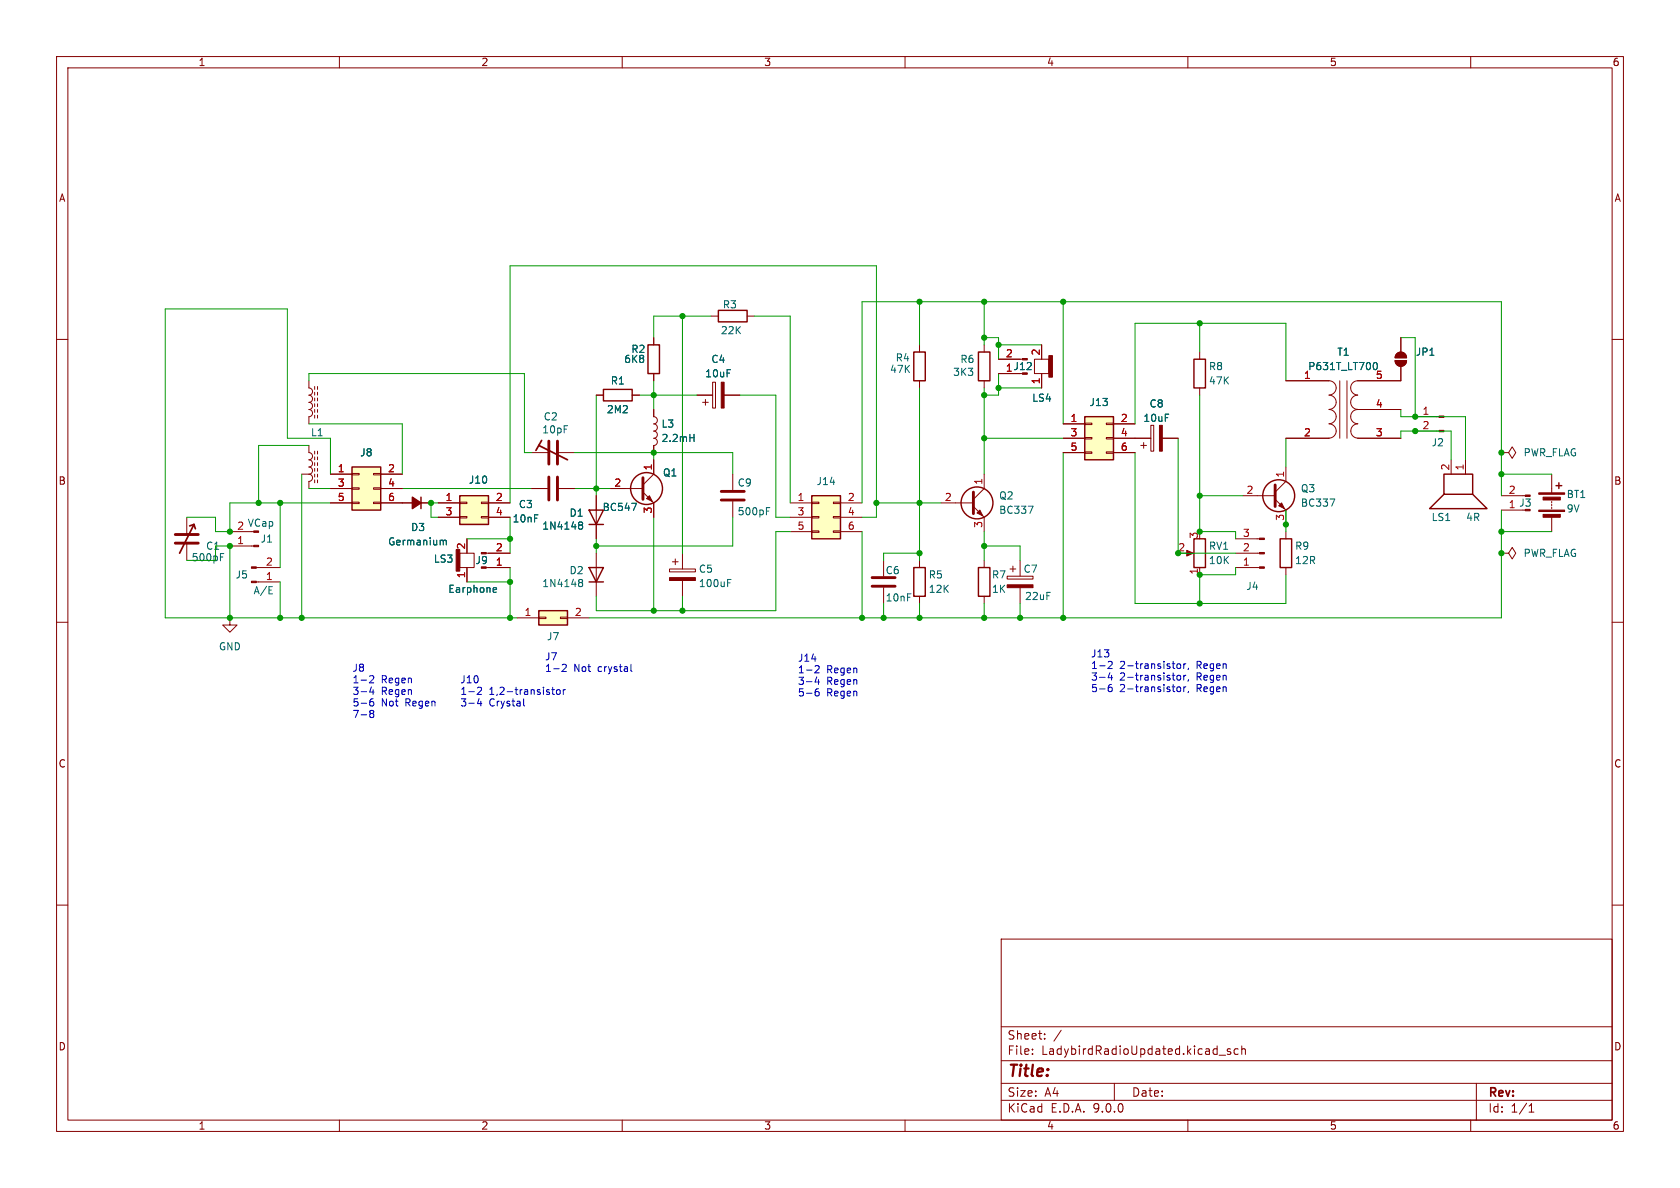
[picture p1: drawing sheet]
<svg xmlns="http://www.w3.org/2000/svg" width="297mm" height="210mm" viewBox="0 0 297 210" stroke-linecap="round" stroke-linejoin="round" font-family="sans-serif">
<g fill="none" stroke="#840000" stroke-width=".18">
<path d="M10 10h277v190h-277zM12 12h273v186h-273zM60 10v2M110 10v2M160 10v2M210 10v2M260 10v2M10 60h2M174 61v1.2M174 67.3v1.3M200.7 77.5h2.8M201.7 78.7h1"/>
<path d="M202.2 78.2v1M203.5 75.2h.5v4.6h-.5zM205.5 77.5h2.8M212.1 62.2v1.3M212.1 68.6v1.3M285 60h2M162.6 99.1v1.2M218.4 97.8h4.3M218.4 95.3h4.3M265.4 80h1.3l.6-1 .7 1-.7 1-.6-1M265.4 80h.1M10 110h2"/>
<path d="M162.6 105.4v1.3M218.4 100.3h4.3M285 110h2M10 160h2M177 166h108v32h-108zM285 160h2M60 198v2M110 198v2M160 198v2M177 194.5h108M177 191.5h108M177 187.5h108"/>
<path d="M177 181.5h108M182.5 186.3v.1M182.5 185.5v.1M184.7 183.6v.1M184.7 182.8v.1M187.6 182.1l-1.3 2M197 191.5v3M210 198v2M215.5 186.5h1.2M217.5 185.5l-.3-.1-.2 .2v.2l.5 .2v.3h-.5M218.9 185.5l-.4-.1-.3 .3v.4l.1 .2h.6M219.5 185.5l.2-.1 .4 .1 .1 .9"/>
<path d="M219.5 184.9v1.5M260 198v2M261 191.5v6.5M270.3 196.6h.9M270.3 195.5l.4-.4v1.5"/>
</g>
<path d="M173 62.2h2v5.1h-2zM211.1 63.5h2v5.1h-2zM161.5 100.3h2.1v5.1h-2.1z" fill="none" stroke="#840000" stroke-width=".25"/>
<g fill="#840000" stroke="#840000" stroke-width=".18">
<path d="M222.7 100.2h.8v.3h-.8z"/>
<path d="M222.7 97.7h.8v.2h-.8z"/>
<path d="M222.7 95.1h.8v.3h-.8z"/>
<path d="M205 75.2h.5v4.6h-.5z"/>
</g>
<path d="M191.8 73.7h5v7.6h-5z" fill="#ffffc2"/>
<g fill="none" stroke="#840000" stroke-width=".25">
<path d="M191.8 73.7h5v7.6h-5zM211.1 95.3h2v5h-2z"/>
<circle cx="172.7" cy="88.9" r="2.82"/>
</g>
<g fill="none" stroke="#840000" stroke-width=".18">
<path d="M188 74.9h3.8M188 77.5h3.8M191.8 74.8h1.2v.3h-1.2zM191.8 77.3h1.2v.3h-1.2zM191.8 79.9h1.2v.2h-1.2zM195.6 74.8h1.2v.3h-1.2zM195.6 77.3h1.2v.3h-1.2zM195.6 79.9h1.2v.2h-1.2zM196.8 74.9h3.9M196.8 77.5h3.9M81.3 97.8h2.5v2.5h-2.5zM82.5 95.3v2.5"/>
<path d="M86 97.8h4.2M166.4 88.9h5.7M172.1 89.5l1.9 1.9v2.6M174 83.8v2.6l-1.9 1.9M188 80h3.8M196.8 80h3.9M209.5 97.8h1.1M82.5 100.3v2.6M86.4 100.3h3.8M212.1 100.3v1.3"/>
</g>
<g fill="#840000" stroke="#840000" stroke-width=".18">
<path d="M209.8 97.3l1.1 .5-1.1 .5z"/>
<path d="M85.1 97.7h.9v.2h-.9z"/>
<path d="M172.7 90.7l.5-.5 .5 1z"/>
<path d="M80.6 97.2h.7v3.8h-.7z"/>
</g>
<path d="M172.1 87v3.8" fill="none" stroke="#840000" stroke-width=".51"/>
<path d="M181.8 89.5h.8l-.5 1.2M87.4 103.9h.3l.1 .3-.6 .1M87.7 104.7h-.3" fill="none" stroke="#006464" stroke-width=".18"/>
<path d="M81.3 87.6h5.1v5.1h-5.1z" fill="#ffffc2"/>
<path d="M81.3 87.6h5.1v5.1h-5.1z" fill="none" stroke="#840000" stroke-width=".25"/>
<g fill="none" stroke="#840000" stroke-width=".18">
<path d="M77.5 88.9h3.8M77.5 91.4h3.8M81.3 88.8h1.2v.2h-1.2zM81.3 91.3h1.2v.3h-1.2zM85.1 88.8h1.3v.2h-1.3zM85.1 91.3h1.3v.3h-1.3zM86.4 88.9h3.8M86.4 91.4h3.8M180.3 99.1v2.8M178.1 101.9h4.5v.5h-4.5zM178.6 100.6h1M179.1 100.1v1"/>
<path d="M180.3 103.9v2.8"/>
</g>
<path d="M178.1 103.4h4.5v.5h-4.5z" fill="#840000" stroke="#840000" stroke-width=".18"/>
<path d="M62.2 82.6h5.1v7.6h-5.1z" fill="#ffffc2"/>
<g fill="none" stroke="#840000" stroke-width=".25">
<path d="M62.2 82.6h5.1v7.6h-5.1zM74.4 87.9v2M255.3 83.8h5v3.6h-5zM255.3 87.4l-2.6 2.5h10.2l-2.6-2.5M275.1 85.9h1M275.6 85.3v1.1M173 100.3h2v5.1h-2z"/>
<circle cx="226.1" cy="87.6" r="2.82"/>
</g>
<g fill="none" stroke="#840000" stroke-width=".18">
<path d="M54.6 67.3v1.3a.64 .64 0 0 1 .7 .6 .64 .64 0 0 1-.7 .7M54.6 69.9a.64 .64 0 0 1 .7 .6 .64 .64 0 0 1-.7 .6 .64 .64 0 0 1 .7 .7 .64 .64 0 0 1-.7 .6 .64 .64 0 0 1 .7 .6 .64 .64 0 0 1-.7 .7v1.2M54.6 78.7v1.3a.64 .64 0 0 1 .7 .6 .64 .64 0 0 1-.7 .7 .64 .64 0 0 1 .7 .6 .64 .64 0 0 1-.7 .7 .64 .64 0 0 1 .7 .6 .64 .64 0 0 1-.7 .6M55.6 68.3v.5M55.6 69.3v.6M55.6 70.4v.5M55.6 71.4v.5M55.6 72.4v.5M55.6 73.4v.5M55.6 79.8v.5M56.1 68.3v.5M56.1 69.3v.6"/>
<path d="M56.1 70.4v.5M56.1 71.4v.5M56.1 72.4v.5M56.1 73.4v.5M56.1 79.8v.5M33 91.4v3.1M33 96v3.1M40.6 96.5h4.3M40.6 94h3.8M53.3 83.8h1.3M54.6 83.8a.64 .64 0 0 1 .7 .7 .64 .64 0 0 1-.7 .6v1.3M55.6 80.8v.5"/>
<path d="M55.6 81.8v.5M55.6 82.8v.5M55.6 83.8v.5M55.6 84.8v.5M56.1 80.8v.5M56.1 81.8v.5M56.1 82.8v.5M56.1 83.8v.5M56.1 84.8v.5M58.4 83.8h3.8M58.4 86.4h3.8M58.4 88.9h3.8"/>
<path d="M62.2 83.7h1.3v.2h-1.3zM62.2 86.2h1.3v.3h-1.3zM62.2 88.8h1.3v.2h-1.3zM66 83.7h1.3v.2h-1.3zM66 86.2h1.3v.3h-1.3zM66 88.8h1.3v.2h-1.3zM67.3 83.8h3.8M67.3 86.4h3.8M67.3 88.9h8.9M174 99.1v1.2M219.7 87.6h5.7M225.4 88.3l1.9 1.9v2.5"/>
<path d="M227.3 82.6v2.5l-1.9 1.9M256.5 81.3v2.5M259.1 81.3v2.5M265.4 97.8h1.3l.6-1 .7 1-.7 1-.6-1M265.4 97.8h.1M265.4 87.6h4.2M265.4 90.2h3.8M274.3 83.8v3.3M274.3 88.6v.3M274.3 89.2v.2M274.3 89.7v.2M274.3 91.4v2.6"/>
<path d="M40.6 109.2v1.3h1.3l-1.3 1.3-1.2-1.3h1.2M40.6 109.2h.1M45.3 102.9h4.2M45.3 100.3h4.2M174 105.4v1.3"/>
</g>
<path d="M72.9 87.9l1.5 1-1.5 1z" fill="#840000" stroke="#840000" stroke-width=".25"/>
<path d="M39 98.5h.4M39 97.9h.6M78.2 95.5l.2 .2M78.4 95.7v.6M78.4 95.7l.1-.2 .3 .1 .1 .7M235.1 88.2h.9l-.6 1.3M47.6 105h.6M47.6 103.7h.6" fill="none" stroke="#006464" stroke-width=".18"/>
<path d="M31 94.5h4.1M31 96h4.1M225.4 85.7v3.8" fill="none" stroke="#840000" stroke-width=".51"/>
<path d="M34.3 92.7l-2.6 5.1M34.3 92.7l-.8 .3M34.3 92.7l.2 .8" fill="none" stroke="#840000" stroke-width=".3"/>
<g fill="#840000" stroke="#840000" stroke-width=".18">
<path d="M44.4 102.7h.9v.3h-.9z"/>
<path d="M44.4 100.2h.9v.3h-.9z"/>
<path d="M44.9 96.4h.8v.2h-.8z"/>
<path d="M269.6 87.5h.9v.3h-.9z"/>
<path d="M272 87.1h4.6v.3h-4.6z"/>
<path d="M272 90.2h4.6v.2h-4.6z"/>
<path d="M272.8 87.9h3v.5h-3z"/>
<path d="M272.8 90.9h3v.5h-3z"/>
<path d="M226.1 89.4l.5-.5 .5 1z"/>
</g>
<path d="M143.5 87.6h5.1v7.7h-5.1z" fill="#ffffc2"/>
<path d="M161.5 62.2h2.1v5.1h-2.1zM143.5 87.6h5.1v7.7h-5.1zM226.3 95.3h2v5h-2z" fill="none" stroke="#840000" stroke-width=".25"/>
<g fill="none" stroke="#840000" stroke-width=".18">
<path d="M247.6 59.7v2.5M162.6 61v1.2M162.6 67.3v1.3M176.5 63.5h4.2M176.5 66h3.8M182.9 63.5h2.5v2.5h-2.5zM184.1 61v2.5M184.1 66v2.6M227.3 67.3h7.6a1.26 1.26 0 0 1 1.3 1.3 1.26 1.26 0 0 1-1.3 1.2 1.27 1.27 0 0 1 1.3 1.3 1.27 1.27 0 0 1-1.3 1.3M227.3 77.5h7.6M234.9 72.4a1.26 1.26 0 0 1 1.3 1.3 1.26 1.26 0 0 1-1.3 1.2 1.27 1.27 0 0 1 1.3 1.3 1.27 1.27 0 0 1-1.3 1.3M236.9 67.3v10.2"/>
<path d="M238.1 67.3v10.2M240 69.9a1.25 1.25 0 0 0-1.2 1.2 1.25 1.25 0 0 0 1.2 1.3M240 77.5h7.6M240.1 74.9a1.26 1.26 0 0 0-1.3 1.3 1.26 1.26 0 0 0 1.3 1.2M246.6 63.8h2.1a1.02 1.02 0 0 1-1.1 1 1.02 1.02 0 0 1-1-1zM246.9 62.5a1.02 1.02 0 0 1 1.1-.2 1.02 1.02 0 0 1 .7 .9h-2.1zM247.6 64.8v2.5h-7.6a1.25 1.25 0 0 0-1.2 1.3 1.25 1.25 0 0 0 1.2 1.2M247.6 72.4h-7.6a1.25 1.25 0 0 0-1.2 1.2 1.25 1.25 0 0 0 1.2 1.3M250.2 73.7h4.2M250.2 76.2h4.2M139.7 88.9h3.8M139.7 91.4h3.8"/>
<path d="M139.7 94h3.8M143.5 88.8h1.3v.2h-1.3zM143.5 91.3h1.3v.3h-1.3zM143.5 93.9h1.3v.2h-1.3zM147.3 88.8h1.3v.2h-1.3zM147.3 91.3h1.3v.3h-1.3zM147.3 93.9h1.3v.2h-1.3zM148.6 88.9h3.8M148.6 91.4h3.8M148.6 94h3.8M227.3 94v1.3M227.3 100.3v1.3"/>
</g>
<g fill="#840000" stroke="#840000" stroke-width=".18">
<path d="M254.4 73.5h.9v.3h-.9z"/>
<path d="M254.4 76.1h.9v.2h-.9z"/>
<path d="M246.6 63.8h2.1a1.02 1.02 0 0 1-1.1 1 1.02 1.02 0 0 1-1-1z"/>
<path d="M246.9 62.5a1.02 1.02 0 0 1 1.1-.2 1.02 1.02 0 0 1 .7 .9h-2.1z"/>
<path d="M180.7 63.4h.9v.2h-.9z"/>
<path d="M185.4 62.9h.7v3.8h-.7z"/>
</g>
<path d="M242.9 64.2l.2-.1a.69 .69 0 0 1 .3 1.1" fill="none" stroke="#006464" stroke-width=".18"/>
<path d="M95.2 108h5.1v2.5h-5.1z" fill="#ffffc2"/>
<g fill="none" stroke="#840000" stroke-width=".25">
<path d="M127 54.9h5.1v2h-5.1zM106.7 68.8h5.1v2.1h-5.1zM114.6 61h2v5h-2zM104.1 90.2h2.6l-1.3 2.5zM104.1 92.7h2.6M95.2 108h5.1v2.5h-5.1zM104.1 100.3h2.6l-1.3 2.6zM104.1 102.9h2.6"/>
<circle cx="114.3" cy="86.4" r="2.82"/>
</g>
<g fill="none" stroke="#840000" stroke-width=".18">
<path d="M115.6 59.7v1.3M125.7 55.9h1.3M132.1 55.9h1.2M247.6 59.7v2.5M105.4 69.9h1.3M111.8 69.9h1.2M115.6 72.4v1.3a.64 .64 0 0 1 .6 .6 .64 .64 0 0 1-.6 .6M115.6 74.9a.64 .64 0 0 1 .6 .7 .64 .64 0 0 1-.6 .6 .64 .64 0 0 1 .6 .6 .64 .64 0 0 1-.6 .7 .64 .64 0 0 1 .6 .6 .64 .64 0 0 1-.6 .6v1.3M115.6 66v1.3M123.2 69.9h2.8M124.2 71.1h1M124.7 70.6v1"/>
<path d="M126 67.6h.5v4.5h-.5zM128 69.9h2.8M176.5 66h3.8M176.5 63.5h3.8M184.1 61v2.5M184.1 66v2.6M188 74.9h3.8M188 77.5h3.8M196.8 74.9h3.9M196.8 77.5h6.7M205.5 77.5h2.8M227.3 77.5h7.6"/>
<path d="M227.3 67.3h7.6M240 77.5h7.6M240 72.4h7.6M247.6 64.8v2.5h-7.6M58.4 86.4h3.8M58.4 88.9h3.8M58.4 83.8h3.8M67.3 86.4h3.8M67.3 88.9h5.6M67.3 83.8h3.8M74.4 88.9h1.8M77.5 88.9h3.8"/>
<path d="M77.5 91.4h3.8M82.5 95.3v2.5M86.4 88.9h3.8M86.4 91.4h3.8M86.4 97.8h3.8M94 86.4h2.8M94 80h3M98.6 80h3M98.8 86.4h2.8M105.4 87.6v7.7M105.4 97.8v7.6M107.9 86.4h5.8"/>
<path d="M113.7 87l1.9 1.9v2.5M115.6 81.3v2.5l-1.9 1.9M118.9 99.3h1M119.4 98.8v1M120.6 97.8v2.8M129.5 83.8v2.8M129.5 88.6v2.8M156.2 99.1v2.8M188 80h3.8M196.8 80h3.9M82.5 100.3v2.6M86.4 100.3h3.8"/>
<path d="M91.4 109.2h3.8M95.2 109.1h1.3v.2h-1.3zM99.1 109.1h1.2v.2h-1.2zM100.3 109.2h3.8M118.4 100.6h4.5v.5h-4.5zM120.6 102.6v2.8M156.2 103.9v2.8"/>
</g>
<path d="M97 78v4M98.6 78v4M97 84.3v4.1M98.6 84.3v4.1M113.7 84.5v3.8M127.5 86.9h4.1M127.5 88.4h4.1M154.2 102.1h4M154.2 103.6h4" fill="none" stroke="#840000" stroke-width=".51"/>
<g fill="#840000" stroke="#840000" stroke-width=".18">
<path d="M114.3 88.1l.5-.5 .5 1z"/>
<path d="M118.4 102.1h4.5v.5h-4.5z"/>
<path d="M127.5 67.6h.5v4.5h-.5z"/>
</g>
<g fill="none" stroke="#006464" stroke-width=".18">
<path d="M122 77.4h.7M122.7 76.8v1.2M242.9 64.2l.2-.1a.69 .69 0 0 1 .3 1.1M78.2 95.5l.2 .2M78.4 95.7v.6M78.4 95.7l.1-.2 .3 .1 .1 .7M102.4 92.8h.1M102.4 92.3h.4l.1 .1 .1 .2-.2 .2M102.5 92.8h.3M102.5 92.8l-.1 .1M102.8 92.8l.2 .3-.1 .3-.1 .1h-.4M111.7 89h.8l-.5 1.2"/>
<path d="M135.5 90.3h.4M135.5 89.7h.6M87.4 103.9h.3l.1 .3-.6 .1M87.7 104.7h-.3M102.4 102.5l.4-.1 .1 .2 .1 .1-.2 .3M102.4 102.9l.1 .1M102.5 103h.3M102.5 103h-.1M102.8 103l.2 .2-.1 .4-.1 .1-.4-.1M128.6 103h.5M128.6 102.4h.6"/>
</g>
<path d="M95.2 78.7l5.1 2.6M95.8 77.9l-1.1 1.7" fill="none" stroke="#840000" stroke-width=".3"/>
<g fill="none" stroke="#009600" stroke-width=".18">
<path d="M120.6 55.9v41.9M125.7 55.9h-10.1v3.8M133.3 55.9h6.4v33M162.6 53.3v7.7M174 59.7h2.5v3.8M174 53.3v7.7M188 53.3v21.6M212.1 57.2v5M247.6 59.7h2.6v14M54.6 67.3v-1.3h38.1v14h1.3M54.6 74.9h16.5v8.9M54.6 78.7h-8.9v10.2"/>
<path d="M105.4 69.9v17.7M113 69.9h10.2M115.6 67.3v5.1M130.8 69.9h6.4v21.5h2.5M162.6 68.6v30.5M174 68.6v15.2M174 77.5h14M176.5 66v3.9h-2.5M176.5 61h7.6M176.5 68.6h7.6M208.3 77.5v20.3h10.1M212.1 69.9v24.1h6.3v1.3"/>
<path d="M227.3 67.3v-10.1h-26.6v17.7M227.3 77.5v5.1M247.6 77.5v-1.3h8.9v5.1M247.6 72.4v1.3h11.5v7.6M33 99.1h5.1v-2.6h2.5v12.7M49.5 88.9v11.4M53.3 83.8v25.4M54.6 86.4h3.8M58.4 88.9h-17.8v5.1h-2.5v-2.6h-5.1M58.4 83.8v-6.3h-7.6v-22.9h-21.6v54.6h62.2M71.1 86.4h22.9M77.5 88.9h-1.3v2.5h1.3"/>
<path d="M82.5 95.3h7.7M90.2 88.9v-41.9h64.7v44.4h-2.5M90.2 91.4v6.4M101.6 80h27.9v3.8M101.6 86.4h6.3M105.4 95.3v2.5M115.6 80v1.3M115.6 91.4v16.6M129.5 91.4v5.1h-24.1M139.7 94h-2.5v14h-31.8v-2.6M152.4 94v15.2M154.9 88.9h11.5"/>
<path d="M162.6 97.8h-6.4v1.3M174 96.5h6.3v2.6M174 94v5.1M188 80v29.2M200.7 80v26.7h26.6v-5.1M212.1 87.6h7.6M227.3 90.2v3.8M265.4 90.2v19h-161.3M265.4 87.6v-34.3h-113v35.6M265.4 94h8.9M265.4 83.8h8.9M49.5 102.9v6.3"/>
<path d="M82.5 102.9h7.7M90.2 100.3v8.9M120.6 105.4v2.6M156.2 106.7v2.5M162.6 106.7v2.5M174 106.7v2.5M180.3 106.7v2.5M218.4 100.3v1.3h-6.3v5.1"/>
</g>
<g fill="none" stroke="#0000c2" stroke-width=".18">
<path d="M65.4 119.6l.4-.2 .3 .4-.8 .9h.8M99.4 117.6l.5-.2 .2 .4-.8 .9h.8M111.5 117.4v1.1l.2 .2M144.3 117.7h.4l.1 .3-.8 .9h.8M144.4 119.7l-.3 .9h.8M196.1 116.9l.4 .1 .1 .3-.8 .9h.8M196.2 118.9l-.3 .9h.8M196.5 119.4v.8M208.1 117.5l.2-.2 .4 .2v.4l-.1 .2-.3 .1-.2-.1zM208.1 119.5l.2-.1 .4 .1v.5l-.1 .2h-.3l-.2-.1zM209.3 117.3v.9M209.3 119.4v.8"/>
<path d="M209.6 117.3l-.3 .3M209.6 119.4l-.3 .2M210.1 118.1l-.1 .3M65.6 126.1l-.2-.2 .2-.3h.2l.3 .2-.3 .3M65.6 126.1l-.2 .3v.3l.2 .1h.4l.1-.2v-.2l-.3-.3M65.6 126.1h.2M65.7 121.4l-.3 .9h.7M66 123.5l-.4 .1a.86 .86 0 0 0 0 1.2l.4-.1 .1-.4-.3-.3h-.2l-.2 .3M66 121.9v.9M84.6 121.5h.4l.1 .4-.8 .9h.8M84.7 123.5l-.3 .9h.8M85 124v.8"/>
<path d="M92.6 123.5v1.1l.1 .2M97.5 121.9h.5M97.7 121.5v1.1l.3 .2M98.4 122l.2-.1 .4 .1v.5l-.1 .2-.3 .1-.2-.2zM99.6 121.9v.9M99.9 121.9l-.3 .3M144.7 121.8h-.4a.86 .86 0 0 0 0 1.2l.5-.1v-.4l-.2-.3h-.3l-.2 .3M144.7 120.1v.9M196.5 121l-.3 .1a.86 .86 0 0 0 0 1.2l.4-.2v-.4l-.2-.2h-.2l-.3 .2M208.1 121.5l.2-.1 .4 .1v.5l-.1 .2-.3 .1-.2-.2zM209.3 121.4v.9M209.6 121.4l-.3 .3"/>
<path d="M210.1 120.2l-.1 .2M210.1 122.2l-.1 .2"/>
</g>
<g fill="#009600" stroke="#009600" stroke-width=".18">
<circle cx="115.6" cy="69.9" r=".46"/>
<circle cx="120.6" cy="55.9" r=".46"/>
<circle cx="115.6" cy="80" r=".46"/>
<circle cx="76.2" cy="88.9" r=".46"/>
<circle cx="90.2" cy="109.2" r=".46"/>
<circle cx="105.4" cy="96.5" r=".46"/>
<circle cx="90.2" cy="102.9" r=".46"/>
<circle cx="90.2" cy="95.3" r=".46"/>
<circle cx="212.1" cy="87.6" r=".46"/>
<circle cx="174" cy="77.5" r=".46"/>
<circle cx="174" cy="69.9" r=".46"/>
<circle cx="174" cy="53.3" r=".46"/>
<circle cx="174" cy="59.7" r=".46"/>
<circle cx="176.5" cy="68.6" r=".46"/>
<circle cx="176.5" cy="61" r=".46"/>
<circle cx="212.1" cy="57.2" r=".46"/>
<circle cx="188" cy="53.3" r=".46"/>
<circle cx="162.6" cy="53.3" r=".46"/>
<circle cx="49.5" cy="88.9" r=".46"/>
<circle cx="45.7" cy="88.9" r=".46"/>
<circle cx="40.6" cy="109.2" r=".46"/>
<circle cx="53.3" cy="109.2" r=".46"/>
<circle cx="49.5" cy="109.2" r=".46"/>
<circle cx="40.6" cy="94" r=".46"/>
<circle cx="40.6" cy="96.5" r=".46"/>
<circle cx="265.4" cy="97.8" r=".46"/>
<circle cx="265.4" cy="94" r=".46"/>
<circle cx="227.3" cy="92.7" r=".46"/>
<circle cx="250.2" cy="76.2" r=".46"/>
<circle cx="250.2" cy="73.7" r=".46"/>
<circle cx="265.4" cy="83.8" r=".46"/>
<circle cx="265.4" cy="80" r=".46"/>
<circle cx="212.1" cy="94" r=".46"/>
<circle cx="162.6" cy="109.2" r=".46"/>
<circle cx="174" cy="109.2" r=".46"/>
<circle cx="188" cy="109.2" r=".46"/>
<circle cx="180.3" cy="109.2" r=".46"/>
<circle cx="174" cy="96.5" r=".46"/>
<circle cx="208.3" cy="97.8" r=".46"/>
<circle cx="212.1" cy="106.7" r=".46"/>
<circle cx="212.1" cy="101.6" r=".46"/>
<circle cx="115.6" cy="108" r=".46"/>
<circle cx="120.6" cy="108" r=".46"/>
<circle cx="162.6" cy="88.9" r=".46"/>
<circle cx="162.6" cy="97.8" r=".46"/>
<circle cx="152.4" cy="109.2" r=".46"/>
<circle cx="156.2" cy="109.2" r=".46"/>
<circle cx="105.4" cy="86.4" r=".46"/>
<circle cx="154.9" cy="88.9" r=".46"/>
</g>
<text font-size="2.8" fill="#840000" x="178" y="190.9">Title:</text>
<g font-size="2.1" fill="#840000">
<text x="178" y="184">Sheet:</text>
<text x="178" y="186.7">File:</text>
<text x="184.1" y="186.7">LadybirdRadioUpdated.kicad_sch</text>
<text x="178" y="196.9">KiCad</text>
<text x="178" y="194.1">Size:</text>
<text x="184.7" y="194.1">A4</text>
<text x="185.7" y="196.9">E.D.A.</text>
<text x="193.3" y="196.9">9.0.0</text>
<text x="200" y="194.1">Date:</text>
<text x="263" y="194.3">Rev:</text>
<text x="263" y="196.9">Id:</text>
<text x="267.1" y="196.9">1/1</text>
</g>
<g font-size="1.8" fill="#840000">
<text x="35" y="11.9">1</text>
<text x="85" y="11.9">2</text>
<text x="135" y="11.9">3</text>
<text x="185" y="11.9">4</text>
<text x="235" y="11.9">5</text>
<text x="285" y="11.9">6</text>
<text x="10.3" y="35.9">A</text>
<text x="285.3" y="35.9">A</text>
<text x="10.3" y="85.9">B</text>
<text x="285.3" y="85.9">B</text>
<text x="10.3" y="135.9">C</text>
<text x="285.3" y="135.9">C</text>
<text x="10.3" y="185.9">D</text>
<text x="285.3" y="185.9">D</text>
<text x="35" y="199.9">1</text>
<text x="85" y="199.9">2</text>
<text x="135" y="199.9">3</text>
<text x="185" y="199.9">4</text>
<text x="235" y="199.9">5</text>
<text x="285" y="199.9">6</text>
</g>
<g font-size="1.8" fill="#006464">
<text x="127.3" y="59.3">22K</text>
<text x="127.7" y="54.7">R3</text>
<text x="110.2" y="64.4">6K8</text>
<text x="111.5" y="62.6">R2</text>
<text x="125.7" y="64.4">C4</text>
<text x="158.3" y="64.1">R4</text>
<text x="169.7" y="64.4">R6</text>
<text x="213.6" y="65.6">R8</text>
<text x="231.2" y="65.6">P631T_LT700</text>
<text x="236.3" y="63.1">T1</text>
<text x="250.2" y="63.1">JP1</text>
<text x="107.9" y="68.2">R1</text>
<text x="124.6" y="66.9">10uF</text>
<text x="157.2" y="66.1">47K</text>
<text x="168.4" y="66.6">3K3</text>
<text x="182.4" y="71.2">LS4</text>
<text x="192.5" y="72">J13</text>
<text x="213.6" y="68.2">47K</text>
<text x="54.9" y="77.3">L1</text>
<text x="95.8" y="76.8">10pF</text>
<text x="96" y="74.5">C2</text>
<text x="107.2" y="73.3">2M2</text>
<text x="116.8" y="75.8">L3</text>
<text x="202" y="74.8">10uF</text>
<text x="203.1" y="72.2">C8</text>
<text x="63.6" y="80.9">J8</text>
<text x="116.8" y="78.3">2.2mH</text>
<text x="253" y="79.1">J2</text>
<text x="269.2" y="80.9">PWR_FLAG</text>
<text x="82.8" y="85.7">J10</text>
<text x="117.1" y="84.4">Q1</text>
<text x="130.3" y="86.2">C9</text>
<text x="144.3" y="86">J14</text>
<text x="176.5" y="88.5">Q2</text>
<text x="229.9" y="89.8">BC337</text>
<text x="229.9" y="87.2">Q3</text>
<text x="266.6" y="89.9">1 J3</text>
<text x="276.9" y="88.2">BT1</text>
<text x="41.8" y="93.7">2 VCap</text>
<text x="72.6" y="94.1">D3</text>
<text x="90.5" y="92.6">10nF</text>
<text x="91.6" y="90">C3</text>
<text x="95.8" y="93.8">1N4148</text>
<text x="100.6" y="91.5">D1</text>
<text x="106.4" y="90.5">BC547</text>
<text x="130.3" y="91.3">500pF</text>
<text x="176.5" y="91">BC337</text>
<text x="253" y="92.3">LS1</text>
<text x="259.1" y="92.3">4R</text>
<text x="276.9" y="90.8">9V</text>
<text x="33.8" y="99.4">500pF</text>
<text x="36.3" y="97.4">C1</text>
<text x="46" y="96.1">J1</text>
<text x="68.5" y="96.6">Germanium</text>
<text x="76.6" y="99.7">LS3</text>
<text x="84" y="99.9">J9</text>
<text x="100.6" y="101.7">D2</text>
<text x="123.5" y="101.4">C5</text>
<text x="156.5" y="101.7">C6</text>
<text x="180.9" y="101.4">C7</text>
<text x="213.6" y="97.4">RV1</text>
<text x="213.6" y="99.9">10K</text>
<text x="228.9" y="97.4">R9</text>
<text x="228.9" y="99.9">12R</text>
<text x="269.2" y="98.7">PWR_FLAG</text>
<text x="41.6" y="102.5">J5</text>
<text x="44.7" y="105.3">A/E</text>
<text x="79.2" y="105">Earphone</text>
<text x="95.8" y="104">1N4148</text>
<text x="123.5" y="104">100uF</text>
<text x="156.5" y="106.5">10nF</text>
<text x="164.1" y="102.5">R5</text>
<text x="164.1" y="105">12K</text>
<text x="175.3" y="102.5">R7</text>
<text x="175.3" y="105">1K</text>
<text x="181.1" y="106.3">22uF</text>
<text x="220.2" y="104.5">J4</text>
<text x="96.6" y="113.4">J7</text>
<text x="38.6" y="115.2">GND</text>
</g>
<g font-size="1.8" fill="#a90000">
<text x="177.7" y="65.8">1 J12</text>
<text x="177.7" y="63.2">2</text>
<text x="183.9" y="62.9" transform="rotate(-90 183.9 62.9)">2</text>
<text x="183.9" y="68" transform="rotate(-90 183.9 68)">1</text>
<text x="230.4" y="67.1">1</text>
<text x="243.1" y="67.1">5</text>
<text x="189.2" y="74.7">1</text>
<text x="189.2" y="77.2">3</text>
<text x="198" y="74.7">2</text>
<text x="198" y="77.2">4</text>
<text x="230.4" y="77.2">2</text>
<text x="243.1" y="72.1">4</text>
<text x="243.1" y="77.2">3</text>
<text x="251.4" y="73.4">1</text>
<text x="251.4" y="75.9">2</text>
<text x="59.6" y="83.6">1</text>
<text x="68.5" y="83.6">2</text>
<text x="115.3" y="83.3" transform="rotate(-90 115.3 83.3)">1</text>
<text x="189.2" y="79.8">5</text>
<text x="198" y="79.8">6</text>
<text x="256.3" y="83.3" transform="rotate(-90 256.3 83.3)">2</text>
<text x="258.8" y="83.3" transform="rotate(-90 258.8 83.3)">1</text>
<text x="59.6" y="86.1">3</text>
<text x="59.6" y="88.6">5</text>
<text x="68.5" y="86.1">4</text>
<text x="68.5" y="88.6">6</text>
<text x="78.7" y="88.6">1</text>
<text x="87.6" y="88.6">2</text>
<text x="108.5" y="86.1">2</text>
<text x="140.9" y="88.6">1</text>
<text x="149.8" y="88.6">2</text>
<text x="166.9" y="88.6">2</text>
<text x="173.7" y="85.8" transform="rotate(-90 173.7 85.8)">1</text>
<text x="220.3" y="87.4">2</text>
<text x="227.1" y="84.5" transform="rotate(-90 227.1 84.5)">1</text>
<text x="266.6" y="87.4">2</text>
<text x="78.7" y="91.2">3</text>
<text x="87.6" y="91.2">4</text>
<text x="115.3" y="90.9" transform="rotate(-90 115.3 90.9)">3</text>
<text x="140.9" y="91.2">3</text>
<text x="140.9" y="93.7">5</text>
<text x="149.8" y="91.2">4</text>
<text x="149.8" y="93.7">6</text>
<text x="173.7" y="93.4" transform="rotate(-90 173.7 93.4)">3</text>
<text x="211.8" y="95.3" transform="rotate(-90 211.8 95.3)">3</text>
<text x="219.6" y="95">3</text>
<text x="227.1" y="92.1" transform="rotate(-90 227.1 92.1)">3</text>
<text x="41.8" y="96.3">1</text>
<text x="46.9" y="100.1">2</text>
<text x="82.3" y="97.2" transform="rotate(-90 82.3 97.2)">2</text>
<text x="87.6" y="100.1">1</text>
<text x="87.6" y="97.5">2</text>
<text x="208.2" y="97.5">2</text>
<text x="211.8" y="101.7" transform="rotate(-90 211.8 101.7)">1</text>
<text x="219.6" y="100.1">1</text>
<text x="219.6" y="97.5">2</text>
<text x="46.9" y="102.6">1</text>
<text x="82.3" y="102.3" transform="rotate(-90 82.3 102.3)">1</text>
<text x="92.6" y="109">1</text>
<text x="101.5" y="109">2</text>
</g>
<g font-size="1.8" fill="#0000c2">
<text x="62.2" y="119">J8</text>
<text x="96.3" y="116.9">J7</text>
<text x="96.3" y="119">1-2</text>
<text x="101.4" y="119">Not</text>
<text x="105.8" y="119">crystal</text>
<text x="141" y="117.2">J14</text>
<text x="141" y="119.2">1-2</text>
<text x="146.1" y="119.2">Regen</text>
<text x="192.8" y="116.4">J13</text>
<text x="192.8" y="118.5">1-2</text>
<text x="197.9" y="118.5">2-transistor,</text>
<text x="211.6" y="118.5">Regen</text>
<text x="62.2" y="121">1-2</text>
<text x="62.2" y="123">3-4</text>
<text x="62.2" y="125.1">5-6</text>
<text x="67.4" y="121">Regen</text>
<text x="67.4" y="123">Regen</text>
<text x="67.4" y="125.1">Not</text>
<text x="71.8" y="125.1">Regen</text>
<text x="81.3" y="121">J10</text>
<text x="81.3" y="123">1-2</text>
<text x="81.3" y="125.1">3-4</text>
<text x="86.4" y="123">1,2-transistor</text>
<text x="86.4" y="125.1">Crystal</text>
<text x="141" y="121.3">3-4</text>
<text x="141" y="123.3">5-6</text>
<text x="146.1" y="121.3">Regen</text>
<text x="146.1" y="123.3">Regen</text>
<text x="192.8" y="120.5">3-4</text>
<text x="192.8" y="122.6">5-6</text>
<text x="197.9" y="120.5">2-transistor,</text>
<text x="197.9" y="122.6">2-transistor,</text>
<text x="211.6" y="120.5">Regen</text>
<text x="211.6" y="122.6">Regen</text>
<text x="62.2" y="127.1">7-8</text>
</g>
</svg>
